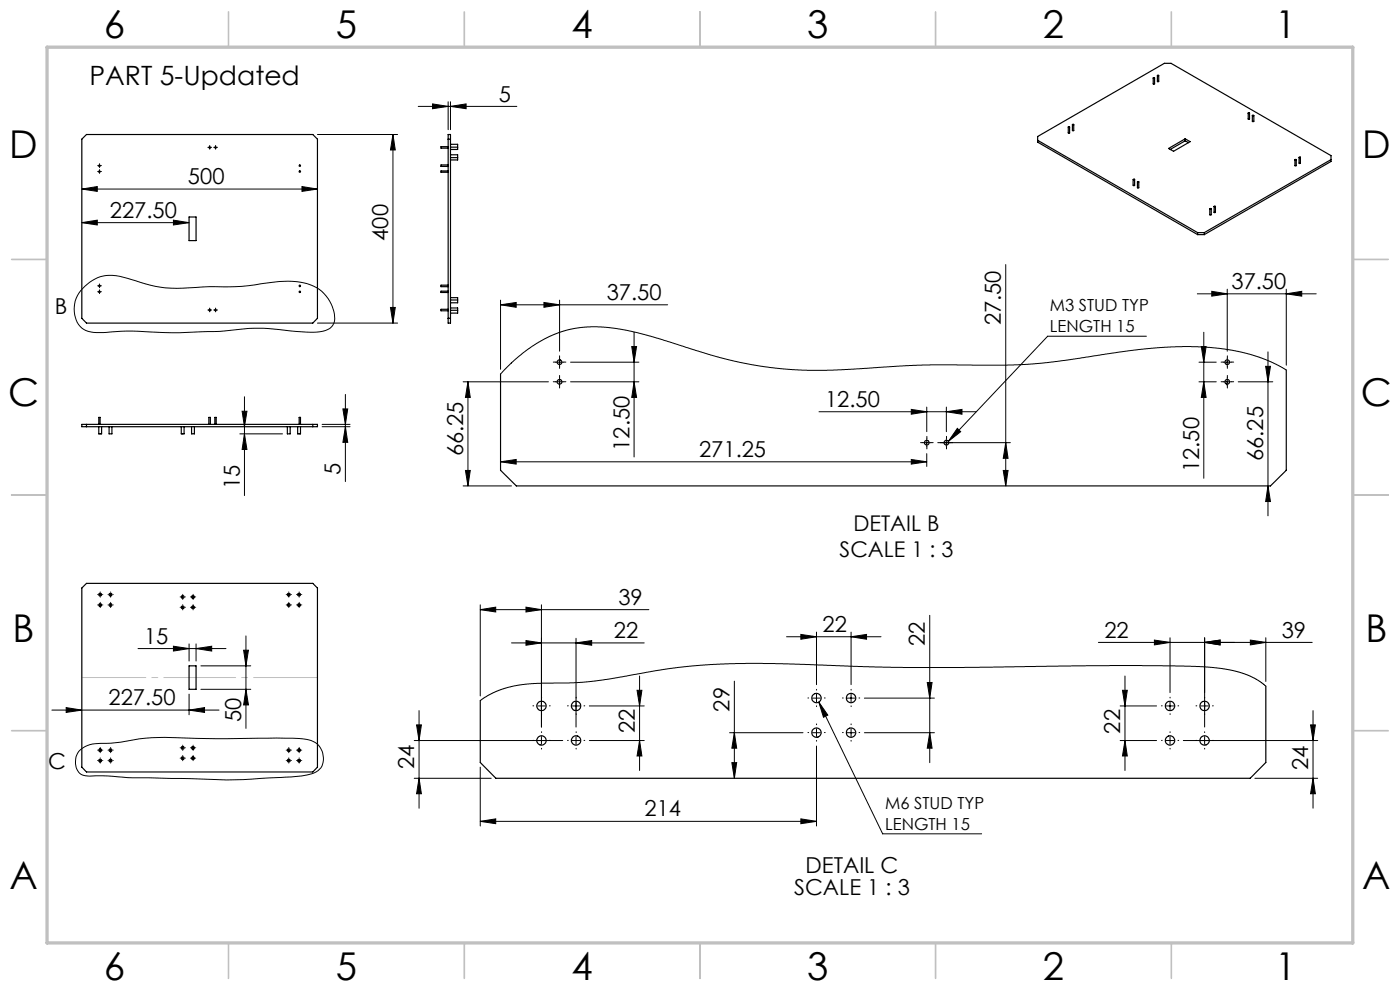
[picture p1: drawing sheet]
<svg xmlns="http://www.w3.org/2000/svg" width="297mm" height="210mm" viewBox="0 0 297 210" stroke-linecap="round" stroke-linejoin="round" font-family="sans-serif">
<g fill="none" stroke="#000" stroke-width=".21">
<path d="M20.8 36.4h.5M20.8 35.2h.5M21.1 34.9v.5M21.1 36.2v.4M44.2 31.3h.5M44.5 31v.5M45.5 31.3h.5M45.7 31v.5M64.1 39.6l3.2 .5-3.2 .5zM67.3 28.5h17M83.4 28.5v40M83.4 28.5l.5 3.3h-1.1z"/>
<path d="M88.7 22.6h20.9M91.8 22l3.3 .6-3.3 .5zM95.1 21.6v5.9M95.6 22.6l3.3-.6v1.1zM95.6 21.6v5.9M17.4 47.2l3.2-.5v1zM17.4 40.1l3.2-.5v1zM17.4 47.2h22.7M17.4 40.1h49.9M36.8 46.7l3.3 .5-3.3 .5zM213.4 56.1v47M17.6 61.2a7.8 7.8 0 0 1 8.6-2.4l.9 .2a30.1 30.1 0 0 0 11.7 2.1 98 98 0 0 1 11.2-.3l2.7-.2a41.8 41.8 0 0 1 10.3-.8 8 8 0 0 1 7.9 8.6 3.1 3.1 0 0 1-3 2 55.6 55.6 0 0 1-10.9-.7 58.8 58.8 0 0 0-10.4 .6h-2.5a108.2 108.2 0 0 1-16.1-.1l-2.2 .1a22.5 22.5 0 0 1-7.2 0 4.7 4.7 0 0 1-2.8-5.3l.4-1.7 .6-1.1z"/>
<path d="M20.8 61.9h.5M20.8 60.6h.5M21.1 60.4v.5M21.1 61.7v.5M44.2 65.8h.5M44.5 65.5v.5M45.5 65.8h.5M45.7 65.5v.5M67.3 68.5h17M82.8 65.2h1.1l-.5 3.3zM106.2 64.7l3.3-.5v1zM106.2 63.7v14.6"/>
<path d="M106.2 64.7h35.4M115.4 64.2l3.3 .5-3.3 .5zM117.9 76.8h1.6M118.7 76v1.7M118.7 63.7v10.8M121 76.8h14.5M134 73.5h1l-.5 3.3zM134.5 70.5v26.4M243.2 71.3h-20.9l-21.1 22.3M254 62.3h25.2M254.4 76.8h3.6M254.8 73.5h1.1l-.5 3.3z"/>
<path d="M255.4 70.5v31M257.1 61.8l3.2 .5-3.2 .5zM259.5 76.8h1.7M260.3 76v1.7M260.3 61.3v13.2M268.5 77.7h1l-.5 3.3zM269 74.6v34.8M272.9 62.3l3.3-.5v1zM272.9 61.3v16.2M272.9 78.5l-4.2-2.1-4.8-1.6-5.4-.9-5.8-.4-4.3 .1-5.6 .4-17 2.5-8.3 .8-3.9 .2-17.9-.1-19 1.1-8.7-.1-6.7-.7-6.4-1.3-4-1.1-11.4-3.6-5.7-1.5-4.8-.7-3.7-.2-2.3 .2-2.8 .5-2.3 .8-2.5 1.1-1.9 1.2-2.7 1.9-2.4 2-2.2 2.3M50.9 92h9M51.4 87.2h1l-.5 3.3z"/>
<path d="M51.9 84.2v20.9M51.9 92l.5 3.3h-1zM68.3 90h6M68.3 90.5h6M72.7 86.7h1.1l-.5 3.3zM73.3 83.7v18.5M73.3 90.5l.5 3.3h-1.1zM98.2 81h18.1M98.7 99.8h1.1l-.5 3.3zM99.3 81v22.1M99.3 81l.5 3.3h-1.1zM106.2 98l3.3-.5v1z"/>
<path d="M106.2 98h90.4M117.9 81h1.6M118.7 80.1v1.7M121 81h14.5M134.5 81l.5 3.3h-1zM173.7 87.3h33.4M193.3 86.8l3.3 .5-3.3 .6zM193.3 97.5l3.3 .5-3.3 .5zM195.8 93.9h1.6M196.6 93.1v1.6M196.6 86.4v5.2M196.6 96.2v2.7"/>
<path d="M198.9 93.9h15.4M200.8 93.1v1.6M200.8 87.3l3.3-.5v1.1zM200.8 86.4v5.2M203.1 90.9l.7 .7-2.6 2zM212.8 99.8h1.1l-.5 3.3zM213.4 93.9l.5 3.3h-1.1zM254.4 81h3.6M255.4 81l.5 3.3h-1.1zM259.5 81h1.7M260.3 80.1v1.7M262.7 81h7.3"/>
<path d="M98.2 103.1h10.3M269 103.1l.5 3.3h-1zM21 126.1h.5M21 128.3h.5M21.2 125.9v.5M21.2 128.1v.5M23.2 126.1h.5M23.2 128.3h.5M23.5 125.9v.5M23.5 128.1v.5M29.3 137.6h18.6M36.8 137.1l3.3 .5-3.3 .5z"/>
<path d="M38.5 126.6h.5M38.5 128.8h.5M38.7 126.4v.5M38.7 128.6v.5M40.1 136.6v3.6M40.7 126.6h.5M40.7 128.8h.5M41 126.4v.5M41 128.6v.5M41.6 137.6l3.3-.5v1zM41.6 136.6v3.6M51.7 137.9h1l-.5 3.3z"/>
<path d="M52.2 134.9v19.6M61 126.1h.5M61 128.3h.5M61.2 125.9v.5M61.2 128.1v.5M63.2 126.1h.5M63.2 128.3h.5M63.5 125.9v.5M63.5 128.1v.5M101.9 129.3l3.3-.5v1zM101.9 128.3v19.3M101.9 129.3h35.8"/>
<path d="M108.5 136.4h28.2M111.6 135.9l3.3 .5-3.3 .5zM111.6 128.8l3.3 .5-3.3 .5zM114.9 128.3v25.9M122.2 136.4l3.3-.5v1zM122.2 135.4v18.8M166.9 135.1h20M169.9 134.6l3.3 .5-3.3 .5zM173.2 134.1v11.1M180.6 135.1l3.2-.5v1zM180.6 134.1v11.1M197.2 130.5v31.3"/>
<path d="M233 136.3h45.4M244.9 135.8l3.3 .5-3.3 .5zM248.2 135.3v11.6M255.6 136.3l3.2-.5v1zM255.6 135.3v18.9M265.3 135.8l3.2 .5-3.2 .5zM268.5 135.3v9.3M11 150.6h35.5M14 150.1l3.4 .5-3.4 .5zM16.7 159.4a6.2 6.2 0 0 1 5.3-1.7 35.2 35.2 0 0 0 7.5-1 66 66 0 0 1 12.1-.1h15.2a33.9 33.9 0 0 1 9.2 .5 3.9 3.9 0 0 1 1.8 6.1 6.2 6.2 0 0 1-3.8 1.4 177.7 177.7 0 0 1-25.8 .5l-6.6-.1a73.4 73.4 0 0 1-9.8-.4h-.7a7.5 7.5 0 0 1-3.9-.4 3.6 3.6 0 0 1-.5-4.8zM21 159.1h.5M21.2 158.9v.5"/>
<path d="M23.2 159.1h.5M23.5 158.9v.5M38.5 158.6h.5M38.7 158.4v.5M40.1 150.6l3.3-.5v1zM40.1 147.2v4.4M40.7 158.6h.5M41 158.4v.5M42.6 141.2h10.6M42.6 146.2h10.6M52.2 146.2l.5 3.3h-1zM61 159.1h.5"/>
<path d="M61.2 158.9v.5M63.2 159.1h.5M63.5 158.9v.5M87.9 157.1h31.5M88.4 153.8h1l-.5 3.3zM88.9 150.7v20.7M114.1 149.7h1.6M114.9 156.2v1.7M121.4 157.1h1.6M121.4 149.7h1.6M122.2 156.2v1.7M125 157.1h11.7"/>
<path d="M125 149.7h11.7M135.1 146.4h1.1l-.5 3.3zM135.7 143.4v20M135.7 157.1l.5 3.3h-1.1zM154.8 155.4h15.6M155.8 155.4l.5 3.3h-1zM155.8 144.5v20.6M172.4 155.4h1.6M172.4 148.1h1.6M173.2 158.2v17M173.2 147.2v1.7M173.2 154.6v1.6"/>
<path d="M173.7 148.9l1.9 2.8-.9 .4zM173.7 148.9l13.6 28h20.9M179.7 155.4h1.7M179.7 148.1h1.7M180.6 147.2v1.7M180.6 154.6v1.6M183.4 155.4h14.8M183.4 148.1h14.8M196.7 144.8h1l-.5 3.3zM197.2 155.4l.5 3.3h-1zM237.6 157.1h7.8M237.6 149.7h7.8"/>
<path d="M238.1 146.4h1l-.4 3.3zM238.7 157.1l.4 3.3h-1zM238.7 143.4v20M247.4 157.1h1.6M247.4 149.7h1.6M248.2 148.9v1.7M248.2 156.2v1.7M251 157.1h28.5M254.7 149.7h1.7M255.6 156.2v1.7M268.5 145.5l-2.4-1.6-3.1-1.3-4-.8-4.5-.4-19.1-.2-31 .4h-12.8l-25.6-.8-10-.1-6.4 .3-5.7 .6-4.8 .7-9.3 1.7-5.1 .6-3.9 .3h-6.9l-3.8 .4-2.4 .5-2.3 .8-1.7 .8-1.8 1.2M278 153.8h1l-.4 3.3z"/>
<path d="M278.6 150.7v20.7M21 161.4h.5M21.2 161.1v.5M23.2 161.4h.5M23.5 161.1v.5M38.5 160.8h.5M38.7 160.6v.5M40.7 160.8h.5M41 160.6v.5M61 161.4h.5M61.2 161.1v.5M63.2 161.4h.5"/>
<path d="M63.5 161.1v.5M87.9 165.1h16.3M88.9 165.1l.5 3.3h-1zM101.9 174.2l3.3-.5v1zM101.9 162.7v12.5M101.9 174.2h71.3M155.3 161.8h1l-.5 3.3zM169.9 173.7l3.3 .5-3.3 .5zM266.2 165.1h13.3M278.6 165.1l.4 3.3h-1z"/>
</g>
<g fill="none" stroke="#000" stroke-width=".21" stroke-dasharray="15.2 1.3 1.3 1.3">
<path d="M20.9 36.4h-.2M20.9 35.1h-.2M21.1 36.1v-.1M21.1 36.6v.2M21.1 34.9v-.2M21.1 35.4v.1M21.4 36.4h.1M21.4 35.1h.1M44.2 31.3h-.1M44.5 31v-.1M44.5 31.5v.2M44.7 31.3h.2"/>
<path d="M45.5 31.3h-.2M45.7 31v-.1M45.7 31.5v.2M46 31.3h.1M20.9 61.9h-.2M20.9 60.6h-.2M21.1 61.6v-.1M21.1 62.1v.2M21.1 60.4v-.2M21.1 60.9v.1M21.4 61.9h.1M21.4 60.6h.1"/>
<path d="M44.2 65.8h-.1M44.5 65.5v-.1M44.5 66v.2M44.7 65.8h.2M45.5 65.8h-.2M45.7 65.5v-.1M45.7 66v.2M46 65.8h.1M117.9 76.8h-.5M118.7 76v-.5M118.7 77.6v.5M119.5 76.8h.5"/>
<path d="M259.5 76.8h-.5M260.4 76v-.5M260.4 77.6v.5M261.2 76.8h.5M117.9 81h-.5M118.7 80.1v-.5M118.7 81.8v.5M119.5 81h.5M195.8 93.9h-.5M196.6 93.1v-.5M196.6 94.7v.5M197.5 93.9h.5"/>
<path d="M200 93.9h-.5M200.8 93.1v-.5M200.8 94.7v.5M201.6 93.9h.5M259.5 81h-.5M260.4 80.1v-.5M260.4 81.8v.5M261.2 81h.5M20.8 126.1h-.1M20.8 128.3h-.1M21.3 125.6h.1M21.3 126.6v.1"/>
<path d="M21.3 127.8h.1M21.3 128.8v.1M21.8 126.1h.1M21.8 128.3h.1M23 126.1h-.1M23 128.3h-.1M23.5 125.6h.1M23.5 126.6v.1M23.5 127.8h.1M23.5 128.8v.1M24 126.1h.1M24 128.3h.1"/>
<path d="M38.3 126.6h-.1M38.3 128.8h-.1M38.8 126.1h.1M38.8 127.1v.1M38.8 128.3h.1M38.8 129.3v.1M39.3 126.6h.1M39.3 128.8h.1M40.5 126.6h-.1M40.5 128.8h-.1M41 126.1h.1M41 127.1v.1"/>
<path d="M41 128.3h.1M41 129.3v.1M41.5 126.6h.1M41.5 128.8h.1M60.8 126.1h-.1M60.8 128.3h-.1M61.3 125.6h.1M61.3 126.6v.1M61.3 127.8h.1M61.3 128.8v.1M61.8 126.1h.1M61.8 128.3h.1"/>
<path d="M63 126.1h-.1M63 128.3h-.1M63.5 125.6h.1M63.5 126.6v.1M63.5 127.8h.1M63.5 128.8v.1M64 126.1h.1M64 128.3h.1M20.8 159.1h-.1M21.3 158.6h.1M21.3 159.6v.1M21.8 159.1h.1"/>
<path d="M23 159.1h-.1M23.5 158.6h.1M23.5 159.6v.1M24 159.1h.1M38.3 158.6h-.1M38.8 158.1h.1M38.8 159.1v.1M39.3 158.6h.1M40.5 158.6h-.1M41 158.1h.1M41 159.1v.1M41.5 158.6h.1"/>
<path d="M60.8 159.1h-.1M61.3 158.6h.1M61.3 159.6v.1M61.8 159.1h.1M63 159.1h-.1M63.5 158.6h.1M63.5 159.6v.1M64 159.1h.1M113.2 157.1h-.1M113.2 149.7h-.1M114.9 155.4v-.2M114.9 158.7v.2"/>
<path d="M114.9 148.1v-.2M114.9 151.4v.2M116.6 157.1h.1M116.6 149.7h.1M120.6 157.1h-.2M120.6 149.7h-.2M122.2 155.4v-.2M122.2 158.7v.2M122.2 148.1v-.2M122.2 151.4v.2M123.9 157.1h.2M123.9 149.7h.2"/>
<path d="M171.6 155.4h-.2M171.6 148.1h-.2M173.2 153.7v-.1M173.2 157.1v.1M173.2 146.4v-.2M173.2 149.7v.2M174.9 155.4h.2M174.9 148.1h.2M178.9 155.4h-.2M178.9 148.1h-.2M180.6 153.7v-.1M180.6 157.1v.1"/>
<path d="M180.6 146.4v-.2M180.6 149.7v.2M182.2 155.4h.2M182.2 148.1h.2M246.6 157.1h-.2M246.6 149.7h-.2M248.2 155.4v-.2M248.2 158.7v.2M248.2 148.1v-.2M248.2 151.4v.2M249.9 157.1h.2M249.9 149.7h.2"/>
<path d="M253.9 157.1h-.2M253.9 149.7h-.2M255.6 155.4v-.2M255.6 158.7v.2M255.6 148.1v-.2M255.6 151.4v.2M257.2 157.1h.2M257.2 149.7h.2M20.8 161.3h-.1M21.3 160.8h.1M21.3 161.8v.1M21.8 161.3h.1"/>
<path d="M23 161.3h-.1M23.5 160.8h.1M23.5 161.8v.1M24 161.3h.1M38.3 160.8h-.1M38.8 160.3h.1M38.8 161.3v.1M39.3 160.8h.1M40.5 160.8h-.1M41 160.3h.1M41 161.3v.1M41.5 160.8h.1"/>
<path d="M60.8 161.3h-.1M61.3 160.8h.1M61.3 161.8v.1M61.8 161.3h.1M63 161.3h-.1M63.5 160.8h.1M63.5 161.8v.1M64 161.3h.1"/>
</g>
<path d="M17.4 143.7h50" fill="none" stroke="#c0c0c0" stroke-width=".21" stroke-dasharray="15.2 1.3 1.3 1.3" stroke-dashoffset="1.7"/>
<g fill="none" stroke="#c0c0c0" stroke-width=".35">
<path d="M48.5 2.5v7.5M98.5 2.5v7.5M148.5 2.5v7.5M198.5 2.5v7.5M248.5 2.5v7.5M2.5 55h7.5M287 55h7.5M2.5 105h7.5M287 105h7.5M2.5 155h7.5M287 155h7.5M48.5 200v7.5"/>
<path d="M98.5 200v7.5M148.5 200v7.5M198.5 200v7.5M248.5 200v7.5"/>
</g>
<path d="M10 10h277v190h-277z" fill="none" stroke="#c0c0c0" stroke-width=".7"/>
<g fill="#000">
<path d="M83.4 28.5l.5 3.3h-1.1zM82.8 65.2h1.1l-.5 3.3zM99.3 81l.5 3.3h-1.1zM98.7 99.8h1.1l-.5 3.3zM213.4 93.9l.5 3.3h-1.1zM212.8 99.8h1.1l-.5 3.3zM268.5 77.7h1l-.5 3.3zM269 103.1l.5 3.3h-1z"/>
<path d="M91.8 22l3.3 .6-3.3 .5zM95.6 22.6l3.3-.6v1.1z"/>
<path d="M17.4 47.2l3.2-.5v1zM36.8 46.7l3.3 .5-3.3 .5zM106.2 98l3.3-.5v1zM193.3 97.5l3.3 .5-3.3 .5z"/>
<path d="M17.4 40.1l3.2-.5v1zM64.1 39.6l3.2 .5-3.2 .5zM257.1 61.8l3.2 .5-3.2 .5zM272.9 62.3l3.3-.5v1z"/>
<path d="M115.4 64.2l3.3 .5-3.3 .5zM106.2 64.7l3.3-.5v1z"/>
<path d="M51.9 92l.5 3.3h-1zM51.4 87.2h1l-.5 3.3zM51.7 137.9h1l-.5 3.3zM52.2 146.2l.5 3.3h-1zM88.4 153.8h1l-.5 3.3zM88.9 165.1l.5 3.3h-1zM155.8 155.4l.5 3.3h-1zM155.3 161.8h1l-.5 3.3zM278 153.8h1l-.4 3.3zM278.6 165.1l.4 3.3h-1z"/>
<path d="M72.7 86.7h1.1l-.5 3.3zM73.3 90.5l.5 3.3h-1.1zM134 73.5h1l-.5 3.3zM134.5 81l.5 3.3h-1zM254.8 73.5h1.1l-.5 3.3zM255.4 81l.5 3.3h-1.1z"/>
<path d="M193.3 86.8l3.3 .5-3.3 .6zM200.8 87.3l3.3-.5v1.1zM111.6 135.9l3.3 .5-3.3 .5zM122.2 136.4l3.3-.5v1zM169.9 134.6l3.3 .5-3.3 .5zM180.6 135.1l3.2-.5v1z"/>
<path d="M203.1 90.9l.7 .7-2.6 2zM173.7 148.9l1.9 2.8-.9 .4z"/>
<path d="M36.8 137.1l3.3 .5-3.3 .5zM41.6 137.6l3.3-.5v1zM101.9 174.2l3.3-.5v1zM169.9 173.7l3.3 .5-3.3 .5zM255.6 136.3l3.2-.5v1zM265.3 135.8l3.2 .5-3.2 .5z"/>
<path d="M244.9 135.8l3.3 .5-3.3 .5zM255.6 136.3l3.2-.5v1z"/>
<path d="M40.1 150.6l3.3-.5v1zM14 150.1l3.4 .5-3.4 .5zM111.6 128.8l3.3 .5-3.3 .5zM101.9 129.3l3.3-.5v1z"/>
<path d="M135.7 157.1l.5 3.3h-1.1zM135.1 146.4h1.1l-.5 3.3z"/>
<path d="M196.7 144.8h1l-.5 3.3zM197.2 155.4l.5 3.3h-1z"/>
<path d="M238.1 146.4h1l-.4 3.3zM238.7 157.1l.4 3.3h-1z"/>
</g>
<g fill="none" stroke="#000" stroke-width=".25">
<path d="M244.7 16.5v1.3h.2v-1.3M244.7 16.5l.2 .1zM245.5 16l.1 1.3h.2v-1.3M17.4 29.5l.9-1h48.1l.9 1v38l-.9 1h-48.1l-.9-1zM95.1 36.3h-1.5v.2h1.5M95.1 35h-1.5v.3h1.5M95.1 31.1h-1.5v.3h1.5M95.1 28.5h.5v40h-.5zM95.1 29.5h.5M95.6 32.8h1.5v.6M95.6 30.6h1.5v.6M95.6 33.4h1.5"/>
<path d="M95.6 31.2h1.5M97.1 33.4v.5h-1.5M97.1 31.2v.5h-1.5M220.1 29.8l34 19.5M226.6 26.9l.1 1.3h.2v-1.3M227.5 26.4l.1 1.4 .2-.1v-1.3M227.5 26.4l.3 .1zM240.4 38.1l.1 1.3 .2-.1v-1.2M240.4 38.1l.2-.1 .1 .1zM241.3 38.6l.1 1.3h.2v-1.3M241.3 38.6h.3zM247.9 31.5l3.5-2.1 1.1 .6-3.5 2.1z"/>
<path d="M251.4 29.4v.5M251.4 29.9l-3.2 1.8M251.4 29.9l.7 .4M264.8 24v1.3h.1h.2v-1.3M264.8 23.9l.3 .1-.2 .1zM265.7 24.5l.1 1.3 .2-.1v-1.2M274.7 33.9l.1 1.3h.2v-1.3M274.7 33.9h.3zM275.6 33.4v1.2l.1 .1 .2-.1v-1.2M282.4 33.9l-26.9 15.4M40.1 46h1.5v5h-1.5zM254.1 49.8h1.4"/>
<path d="M254.1 49.3v.5M254.1 49.3h1.4M254.1 49.8l-34-19.6v-1.2l26.9-15.6h1.4l34 19.6v1.2l-26.9 15.6M255.5 49.3v.5M256.6 44.3l.2 1.3h.2v-1.3M256.7 44.2l.3 .1-.3 .1zM257.6 43.8v1.3l.2-.1v-1.2M95.1 61.8h-1.5v.2h1.5M95.1 60.5h-1.5v.3h1.5M95.1 65.6h-1.5v.3h1.5M95.1 67.5h.5M95.6 65.3h1.5v.5"/>
<path d="M95.6 63.1h1.5v.5M95.6 65.8h1.5M95.6 63.6h1.5M97.1 65.8v.6h-1.5M97.1 63.6v.6h-1.5M272.9 78.5v21.3l-3.4 3.3h-160l-3.3-3.3v-20.5M17.4 90h49.9v.5h-49.9zM18.3 90v.5M21 90.5v1.5h.6v-1.5M21 90v-1.5h.2v1.5M23.1 90.5v1.5h.6v-1.5M38.5 90.5v1.5h.6v-1.5"/>
<path d="M40.6 90.5v1.5h.6v-1.5M44.3 90v-1.5h.3v1.5M45.6 90v-1.5h.3v1.5M61 90.5v1.5h.6v-1.5M63.1 90.5v1.5h.6v-1.5M63.5 90v-1.5h.2v1.5M66.4 90v.5M18.3 123.7h48.1l.9 1v38l-.9 1.1h-48.1l-.9-1.1v-38zM40.1 141.2h1.5v5h-1.5zM268.5 145.5v16.2l-3.3 3.4h-160l-3.3-3.4v-13.1"/>
<circle cx="245.7" cy="16.1" r=".12"/>
<circle cx="21.1" cy="35.2" r=".15"/>
<circle cx="21.1" cy="36.4" r=".15"/>
<circle cx="44.5" cy="31.3" r=".15"/>
<circle cx="45.7" cy="31.3" r=".15"/>
<circle cx="63.6" cy="36.4" r=".15"/>
<circle cx="63.6" cy="35.1" r=".16"/>
<circle cx="226.7" cy="26.9" r=".12"/>
<circle cx="265.8" cy="24.5" r=".13"/>
<circle cx="275.7" cy="33.4" r=".11"/>
<circle cx="257.7" cy="43.8" r=".12"/>
<circle cx="21.1" cy="60.6" r=".15"/>
<circle cx="21.1" cy="61.9" r=".15"/>
<circle cx="44.5" cy="65.8" r=".16"/>
<circle cx="45.7" cy="65.8" r=".16"/>
<circle cx="63.6" cy="60.7" r=".16"/>
<circle cx="63.6" cy="61.9" r=".15"/>
<circle cx="118.7" cy="76.8" r=".5"/>
<circle cx="260.4" cy="76.8" r=".49"/>
<circle cx="118.7" cy="81" r=".5"/>
<circle cx="196.6" cy="93.9" r=".5"/>
<circle cx="200.8" cy="93.9" r=".5"/>
<circle cx="260.4" cy="81" r=".49"/>
<circle cx="21.3" cy="126.1" r=".31"/>
<circle cx="21.3" cy="128.3" r=".31"/>
<circle cx="23.4" cy="126.1" r=".31"/>
<circle cx="23.4" cy="128.3" r=".29"/>
<circle cx="38.8" cy="126.6" r=".31"/>
<circle cx="38.8" cy="128.8" r=".31"/>
<circle cx="40.9" cy="128.8" r=".31"/>
<circle cx="40.9" cy="126.6" r=".29"/>
<circle cx="61.3" cy="128.3" r=".29"/>
<circle cx="61.3" cy="126.1" r=".31"/>
<circle cx="63.4" cy="128.3" r=".31"/>
<circle cx="63.4" cy="126.1" r=".31"/>
<circle cx="21.3" cy="159.1" r=".29"/>
<circle cx="23.4" cy="159.1" r=".31"/>
<circle cx="38.8" cy="158.6" r=".31"/>
<circle cx="40.9" cy="158.6" r=".29"/>
<circle cx="61.3" cy="159.1" r=".31"/>
<circle cx="63.4" cy="159.1" r=".29"/>
<circle cx="114.9" cy="149.7" r="1.01"/>
<circle cx="114.9" cy="157.1" r=".99"/>
<circle cx="122.2" cy="157.1" r="1"/>
<circle cx="122.2" cy="149.8" r="1.01"/>
<circle cx="173.2" cy="155.4" r=".99"/>
<circle cx="173.2" cy="148.1" r="1"/>
<circle cx="180.5" cy="148.1" r=".99"/>
<circle cx="180.5" cy="155.4" r="1"/>
<circle cx="248.2" cy="149.7" r="1"/>
<circle cx="248.2" cy="157.1" r="1"/>
<circle cx="255.5" cy="149.7" r="1.01"/>
<circle cx="255.5" cy="157.1" r=".99"/>
<circle cx="21.3" cy="161.3" r=".31"/>
<circle cx="23.4" cy="161.3" r=".31"/>
<circle cx="38.8" cy="160.8" r=".31"/>
<circle cx="40.9" cy="160.8" r=".31"/>
<circle cx="61.3" cy="161.3" r=".31"/>
<circle cx="63.4" cy="161.3" r=".31"/>
</g>
<g font-size="8.1">
<text x="22" y="8">6</text>
<text x="71.2" y="8">5</text>
<text x="121.2" y="8">4</text>
<text x="171.3" y="8">3</text>
<text x="221.3" y="8">2</text>
<text x="270.5" y="8">1</text>
<text x="2" y="33.6">D</text>
<text x="289" y="33.6">D</text>
<text x="1.7" y="86.1">C</text>
<text x="288.7" y="86.1">C</text>
<text x="2.7" y="136.1">B</text>
<text x="289.7" y="136.1">B</text>
<text x="2" y="188.6">A</text>
<text x="289" y="188.6">A</text>
<text x="22" y="208">6</text>
<text x="71.2" y="208">5</text>
<text x="121.2" y="208">4</text>
<text x="171.3" y="208">3</text>
<text x="221.3" y="208">2</text>
<text x="270.5" y="208">1</text>
</g>
<text font-size="5.6" x="19" y="18">PART 5-Updated</text>
<g font-size="4.7">
<text x="105.8" y="21.5">5</text>
<text x="39.9" y="39.1">500</text>
<text x="23.3" y="46.2">227.50</text>
<text x="82.4" y="51.1" transform="rotate(-90 82.4 51.1)">400</text>
<text x="128.7" y="63.6">37.50</text>
<text x="261.2" y="61.3">37.50</text>
<text x="11.6" y="66.6">B</text>
<text x="212.4" y="69" transform="rotate(-90 212.4 69)">27.50</text>
<text x="175" y="86.3">12.50</text>
<text x="133.5" y="95.6" transform="rotate(-90 133.5 95.6)">12.50</text>
<text x="72.3" y="100.8" transform="rotate(-90 72.3 100.8)">5</text>
<text x="98.3" y="96.8" transform="rotate(-90 98.3 96.8)">66.25</text>
<text x="148.3" y="96.9">271.25</text>
<text x="254.4" y="100.1" transform="rotate(-90 254.4 100.1)">12.50</text>
<text x="268" y="97.8" transform="rotate(-90 268 97.8)">66.25</text>
<text x="50.9" y="103.8" transform="rotate(-90 50.9 103.8)">15</text>
<text x="131.2" y="128.3">39</text>
<text x="30.6" y="136.6">15</text>
<text x="130.2" y="135.3">22</text>
<text x="174.5" y="134">22</text>
<text x="196.2" y="137" transform="rotate(-90 196.2 137)">22</text>
<text x="234.3" y="135.2">22</text>
<text x="271.9" y="135.2">39</text>
<text x="23" y="149.6">227.50</text>
<text x="51.2" y="153.2" transform="rotate(-90 51.2 153.2)">50</text>
<text x="134.7" y="155.5" transform="rotate(-90 134.7 155.5)">22</text>
<text x="154.8" y="150.9" transform="rotate(-90 154.8 150.9)">29</text>
<text x="237.6" y="155.6" transform="rotate(-90 237.6 155.6)">22</text>
<text x="10.2" y="163.1">C</text>
<text x="87.9" y="163.1" transform="rotate(-90 87.9 163.1)">24</text>
<text x="277.5" y="163.3" transform="rotate(-90 277.5 163.3)">24</text>
<text x="136.7" y="173.2">214</text>
<text x="170.9" y="185.3">DETAIL C</text>
<text x="168.5" y="189.8">SCALE 1 : 3</text>
</g>
<g font-size="4.6">
<text x="181.1" y="112.6">DETAIL B</text>
<text x="178.1" y="118.2">SCALE 1 : 3</text>
</g>
<g font-size="3.5">
<text x="222.7" y="66">M3 STUD TYP</text>
<text x="222.7" y="70.5">LENGTH 15</text>
<text x="187.8" y="171.5">M6 STUD TYP</text>
<text x="187.8" y="176.1">LENGTH 15</text>
</g>
</svg>
